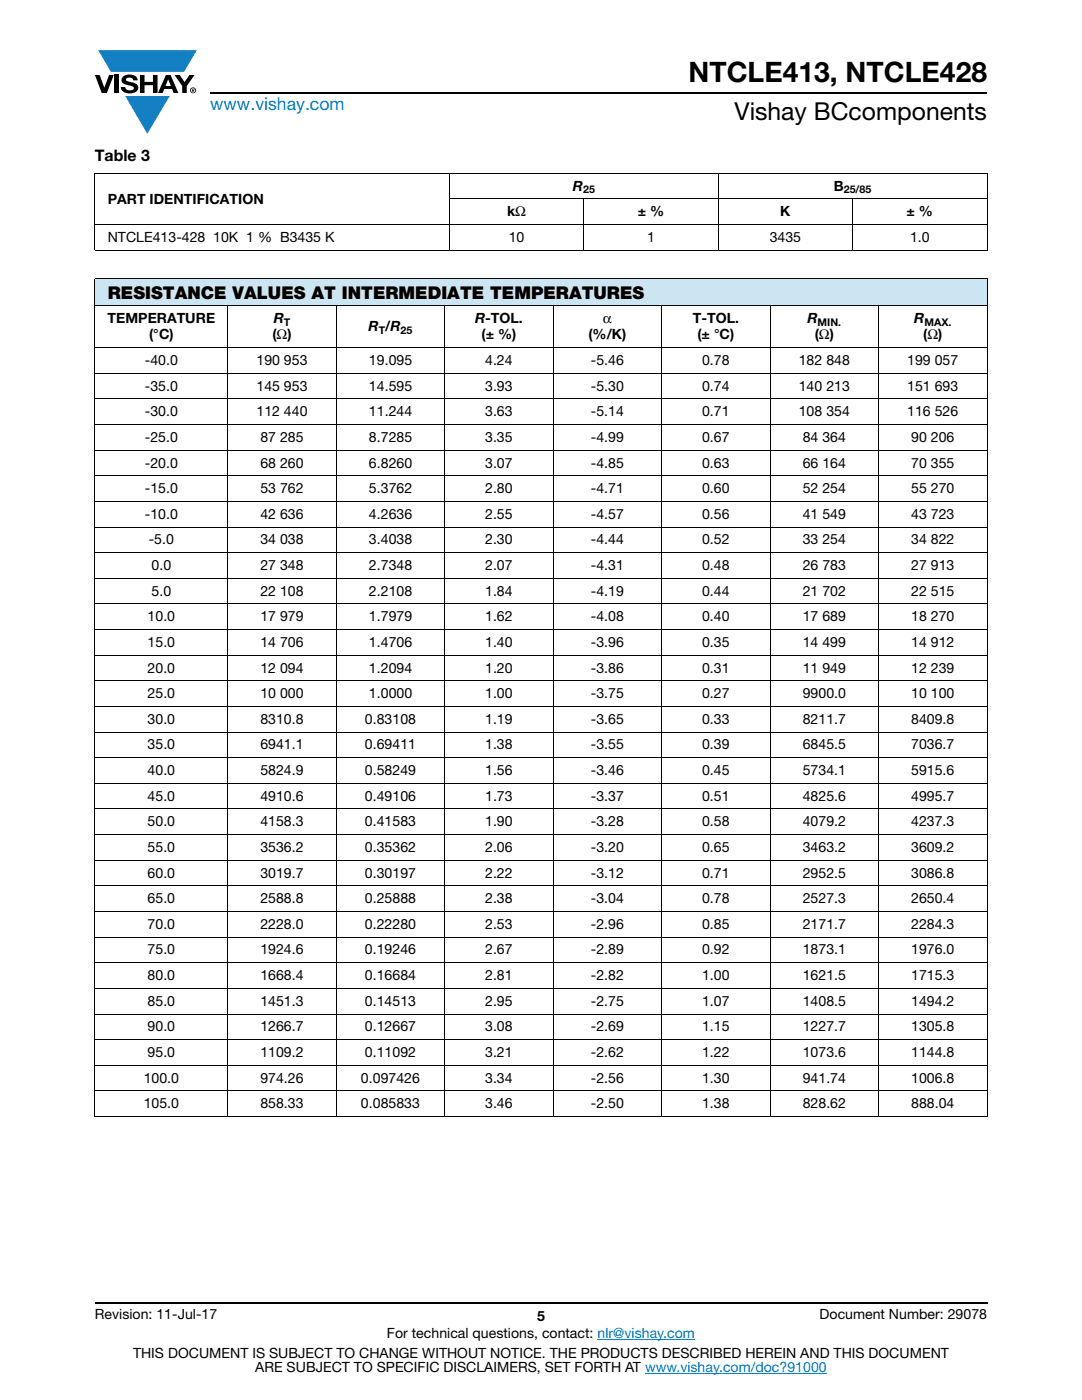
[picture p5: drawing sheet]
<svg xmlns="http://www.w3.org/2000/svg" width="216mm" height="279mm" viewBox="0 0 216 279" stroke-linecap="round" stroke-linejoin="round" font-family="sans-serif">
<g fill="#147fc3">
<path d="M19.6 10h19.7l-2.6 4.3h-1.1h-13.5z"/>
<path d="M25 19.2h8.9l-4.5 7.5z"/>
</g>
<g fill="#000">
<path d="M18.9 15h1l.9 2.5 1-2.5h.9l-1.4 3.6h-1zM22.9 15h.9v3.6h-.9zM24.6 15.3a2.1 2.1 0 0 1 2.8 .3l.1 .4h-.9a.79 .79 0 0 0-.7-.5 .79 .79 0 0 0-.8 .4l.3 .3 1 .2a1.08 1.08 0 0 1 1.2 1 1.08 1.08 0 0 1-1.1 1.2 1.73 1.73 0 0 1-2.4-1.2h.9a.96 .96 0 0 0 .8 .6 .96 .96 0 0 0 .9-.4 1.31 1.31 0 0 0-1.2-.6 1.03 1.03 0 0 1-1.1-.6 1.03 1.03 0 0 1 .2-1.1zM27.9 15h.9v1.3h1.7v-1.3h.9v3.6h-.9v-1.6h-1.7v1.6h-.9zM34.8 15h1.1l.9 1.4 1-1.4h1l-1.5 2.2v1.4h-.9v-1.4z"/>
<path d="M33.6 15.9l.5 1.3h-1.1zM33.1 15l-1.6 3.6h1l.3-.8h1.5l.3 .8h1l-1.6-3.6z"/>
<path d="M38.4 17.8h.2v.2h-.2zM38.3 17.7v.7h.1v-.3l.4 .3-.2-.3 .2-.2-.1-.2z"/>
<path d="M38.1 18a.46 .46 0 0 1 .9 0 .46 .46 0 0 1-.9 0zM37.9 18a.6 .6 0 0 0 1.2 0 .6 .6 0 0 0-1.2 0z"/>
</g>
<path d="M42 18.6h155M18.9 260h178.1" fill="none" stroke="#000" stroke-width=".36"/>
<path d="M119.2 267.3h19.5M128.7 274h36.3" fill="none" stroke="#007ec4" stroke-width=".2"/>
<path d="M18.9 55.6h178.1v5.5h-178.1z" fill="#cce5f3"/>
<g fill="#fff">
<path d="M18.9 69.4h26.6v5.1h-26.6z"/>
<path d="M45.5 69.4h21.6v5.1h-21.6z"/>
<path d="M67.1 69.4h21.7v5.1h-21.7z"/>
<path d="M88.8 69.4h21.6v5.1h-21.6z"/>
<path d="M110.4 69.4h21.6v5.1h-21.6z"/>
<path d="M132 69.4h21.7v5.1h-21.7z"/>
<path d="M153.7 69.4h21.6v5.1h-21.6z"/>
<path d="M175.3 69.4h21.7v5.1h-21.7z"/>
<path d="M18.9 74.5h26.6v5.1h-26.6z"/>
<path d="M45.5 74.5h21.6v5.1h-21.6z"/>
<path d="M67.1 74.5h21.7v5.1h-21.7z"/>
<path d="M88.8 74.5h21.6v5.1h-21.6z"/>
<path d="M110.4 74.5h21.6v5.1h-21.6z"/>
<path d="M132 74.5h21.7v5.1h-21.7z"/>
<path d="M153.7 74.5h21.6v5.1h-21.6z"/>
<path d="M175.3 74.5h21.7v5.1h-21.7z"/>
<path d="M18.9 79.6h26.6v5.1h-26.6z"/>
<path d="M45.5 79.6h21.6v5.1h-21.6z"/>
<path d="M67.1 79.6h21.7v5.1h-21.7z"/>
<path d="M88.8 79.6h21.6v5.1h-21.6z"/>
<path d="M110.4 79.6h21.6v5.1h-21.6z"/>
<path d="M132 79.6h21.7v5.1h-21.7z"/>
<path d="M153.7 79.6h21.6v5.1h-21.6z"/>
<path d="M175.3 79.6h21.7v5.1h-21.7z"/>
<path d="M18.9 84.7h26.6v5.1h-26.6z"/>
<path d="M45.5 84.7h21.6v5.1h-21.6z"/>
<path d="M67.1 84.7h21.7v5.1h-21.7z"/>
<path d="M88.8 84.7h21.6v5.1h-21.6z"/>
<path d="M110.4 84.7h21.6v5.1h-21.6z"/>
<path d="M132 84.7h21.7v5.1h-21.7z"/>
<path d="M153.7 84.7h21.6v5.1h-21.6z"/>
<path d="M175.3 84.7h21.7v5.1h-21.7z"/>
<path d="M18.9 89.8h26.6v5.1h-26.6z"/>
<path d="M45.5 89.8h21.6v5.1h-21.6z"/>
<path d="M67.1 89.8h21.7v5.1h-21.7z"/>
<path d="M88.8 89.8h21.6v5.1h-21.6z"/>
<path d="M110.4 89.8h21.6v5.1h-21.6z"/>
<path d="M132 89.8h21.7v5.1h-21.7z"/>
<path d="M153.7 89.8h21.6v5.1h-21.6z"/>
<path d="M175.3 89.8h21.7v5.1h-21.7z"/>
<path d="M18.9 94.9h26.6v5.2h-26.6z"/>
<path d="M45.5 94.9h21.6v5.2h-21.6z"/>
<path d="M67.1 94.9h21.7v5.2h-21.7z"/>
<path d="M88.8 94.9h21.6v5.2h-21.6z"/>
<path d="M110.4 94.9h21.6v5.2h-21.6z"/>
<path d="M132 94.9h21.7v5.2h-21.7z"/>
<path d="M153.7 94.9h21.6v5.2h-21.6z"/>
<path d="M175.3 94.9h21.7v5.2h-21.7z"/>
<path d="M18.9 100.1h26.6v5.1h-26.6z"/>
<path d="M45.5 100.1h21.6v5.1h-21.6z"/>
<path d="M67.1 100.1h21.7v5.1h-21.7z"/>
<path d="M88.8 100.1h21.6v5.1h-21.6z"/>
<path d="M110.4 100.1h21.6v5.1h-21.6z"/>
<path d="M132 100.1h21.7v5.1h-21.7z"/>
<path d="M153.7 100.1h21.6v5.1h-21.6z"/>
<path d="M175.3 100.1h21.7v5.1h-21.7z"/>
<path d="M18.9 105.2h26.6v5.1h-26.6z"/>
<path d="M45.5 105.2h21.6v5.1h-21.6z"/>
<path d="M67.1 105.2h21.7v5.1h-21.7z"/>
<path d="M88.8 105.2h21.6v5.1h-21.6z"/>
<path d="M110.4 105.2h21.6v5.1h-21.6z"/>
<path d="M132 105.2h21.7v5.1h-21.7z"/>
<path d="M153.7 105.2h21.6v5.1h-21.6z"/>
<path d="M175.3 105.2h21.7v5.1h-21.7z"/>
<path d="M18.9 110.3h26.6v5.1h-26.6z"/>
<path d="M45.5 110.3h21.6v5.1h-21.6z"/>
<path d="M67.1 110.3h21.7v5.1h-21.7z"/>
<path d="M88.8 110.3h21.6v5.1h-21.6z"/>
<path d="M110.4 110.3h21.6v5.1h-21.6z"/>
<path d="M132 110.3h21.7v5.1h-21.7z"/>
<path d="M153.7 110.3h21.6v5.1h-21.6z"/>
<path d="M175.3 110.3h21.7v5.1h-21.7z"/>
<path d="M18.9 115.4h26.6v5.1h-26.6z"/>
<path d="M45.5 115.4h21.6v5.1h-21.6z"/>
<path d="M67.1 115.4h21.7v5.1h-21.7z"/>
<path d="M88.8 115.4h21.6v5.1h-21.6z"/>
<path d="M110.4 115.4h21.6v5.1h-21.6z"/>
<path d="M132 115.4h21.7v5.1h-21.7z"/>
<path d="M153.7 115.4h21.6v5.1h-21.6z"/>
<path d="M175.3 115.4h21.7v5.1h-21.7z"/>
<path d="M18.9 120.5h26.6v5.1h-26.6z"/>
<path d="M45.5 120.5h21.6v5.1h-21.6z"/>
<path d="M67.1 120.5h21.7v5.1h-21.7z"/>
<path d="M88.8 120.5h21.6v5.1h-21.6z"/>
<path d="M110.4 120.5h21.6v5.1h-21.6z"/>
<path d="M132 120.5h21.7v5.1h-21.7z"/>
<path d="M153.7 120.5h21.6v5.1h-21.6z"/>
<path d="M175.3 120.5h21.7v5.1h-21.7z"/>
<path d="M18.9 125.6h26.6v5.1h-26.6z"/>
<path d="M45.5 125.6h21.6v5.1h-21.6z"/>
<path d="M67.1 125.6h21.7v5.1h-21.7z"/>
<path d="M88.8 125.6h21.6v5.1h-21.6z"/>
<path d="M110.4 125.6h21.6v5.1h-21.6z"/>
<path d="M132 125.6h21.7v5.1h-21.7z"/>
<path d="M153.7 125.6h21.6v5.1h-21.6z"/>
<path d="M175.3 125.6h21.7v5.1h-21.7z"/>
<path d="M18.9 130.7h26.6v5.2h-26.6z"/>
<path d="M45.5 130.7h21.6v5.2h-21.6z"/>
<path d="M67.1 130.7h21.7v5.2h-21.7z"/>
<path d="M88.8 130.7h21.6v5.2h-21.6z"/>
<path d="M110.4 130.7h21.6v5.2h-21.6z"/>
<path d="M132 130.7h21.7v5.2h-21.7z"/>
<path d="M153.7 130.7h21.6v5.2h-21.6z"/>
<path d="M175.3 130.7h21.7v5.2h-21.7z"/>
<path d="M18.9 135.9h26.6v5.1h-26.6z"/>
<path d="M45.5 135.9h21.6v5.1h-21.6z"/>
<path d="M67.1 135.9h21.7v5.1h-21.7z"/>
<path d="M88.8 135.9h21.6v5.1h-21.6z"/>
<path d="M110.4 135.9h21.6v5.1h-21.6z"/>
<path d="M132 135.9h21.7v5.1h-21.7z"/>
<path d="M153.7 135.9h21.6v5.1h-21.6z"/>
<path d="M175.3 135.9h21.7v5.1h-21.7z"/>
<path d="M18.9 141h26.6v5.1h-26.6z"/>
<path d="M45.5 141h21.6v5.1h-21.6z"/>
<path d="M67.1 141h21.7v5.1h-21.7z"/>
<path d="M88.8 141h21.6v5.1h-21.6z"/>
<path d="M110.4 141h21.6v5.1h-21.6z"/>
<path d="M132 141h21.7v5.1h-21.7z"/>
<path d="M153.7 141h21.6v5.1h-21.6z"/>
<path d="M175.3 141h21.7v5.1h-21.7z"/>
<path d="M18.9 146.1h26.6v5.1h-26.6z"/>
<path d="M45.5 146.1h21.6v5.1h-21.6z"/>
<path d="M67.1 146.1h21.7v5.1h-21.7z"/>
<path d="M88.8 146.1h21.6v5.1h-21.6z"/>
<path d="M110.4 146.1h21.6v5.1h-21.6z"/>
<path d="M132 146.1h21.7v5.1h-21.7z"/>
<path d="M153.7 146.1h21.6v5.1h-21.6z"/>
<path d="M175.3 146.1h21.7v5.1h-21.7z"/>
<path d="M18.9 151.2h26.6v5.1h-26.6z"/>
<path d="M45.5 151.2h21.6v5.1h-21.6z"/>
<path d="M67.1 151.2h21.7v5.1h-21.7z"/>
<path d="M88.8 151.2h21.6v5.1h-21.6z"/>
<path d="M110.4 151.2h21.6v5.1h-21.6z"/>
<path d="M132 151.2h21.7v5.1h-21.7z"/>
<path d="M153.7 151.2h21.6v5.1h-21.6z"/>
<path d="M175.3 151.2h21.7v5.1h-21.7z"/>
<path d="M18.9 156.3h26.6v5.1h-26.6z"/>
<path d="M45.5 156.3h21.6v5.1h-21.6z"/>
<path d="M67.1 156.3h21.7v5.1h-21.7z"/>
<path d="M88.8 156.3h21.6v5.1h-21.6z"/>
<path d="M110.4 156.3h21.6v5.1h-21.6z"/>
<path d="M132 156.3h21.7v5.1h-21.7z"/>
<path d="M153.7 156.3h21.6v5.1h-21.6z"/>
<path d="M175.3 156.3h21.7v5.1h-21.7z"/>
<path d="M18.9 161.4h26.6v5.2h-26.6z"/>
<path d="M45.5 161.4h21.6v5.2h-21.6z"/>
<path d="M67.1 161.4h21.7v5.2h-21.7z"/>
<path d="M88.8 161.4h21.6v5.2h-21.6z"/>
<path d="M110.4 161.4h21.6v5.2h-21.6z"/>
<path d="M132 161.4h21.7v5.2h-21.7z"/>
<path d="M153.7 161.4h21.6v5.2h-21.6z"/>
<path d="M175.3 161.4h21.7v5.2h-21.7z"/>
<path d="M18.9 166.6h26.6v5.1h-26.6z"/>
<path d="M45.5 166.6h21.6v5.1h-21.6z"/>
<path d="M67.1 166.6h21.7v5.1h-21.7z"/>
<path d="M88.8 166.6h21.6v5.1h-21.6z"/>
<path d="M110.4 166.6h21.6v5.1h-21.6z"/>
<path d="M132 166.6h21.7v5.1h-21.7z"/>
<path d="M153.7 166.6h21.6v5.1h-21.6z"/>
<path d="M175.3 166.6h21.7v5.1h-21.7z"/>
<path d="M18.9 171.7h26.6v5.1h-26.6z"/>
<path d="M45.5 171.7h21.6v5.1h-21.6z"/>
<path d="M67.1 171.7h21.7v5.1h-21.7z"/>
<path d="M88.8 171.7h21.6v5.1h-21.6z"/>
<path d="M110.4 171.7h21.6v5.1h-21.6z"/>
<path d="M132 171.7h21.7v5.1h-21.7z"/>
<path d="M153.7 171.7h21.6v5.1h-21.6z"/>
<path d="M175.3 171.7h21.7v5.1h-21.7z"/>
<path d="M18.9 176.8h26.6v5.1h-26.6z"/>
<path d="M45.5 176.8h21.6v5.1h-21.6z"/>
<path d="M67.1 176.8h21.7v5.1h-21.7z"/>
<path d="M88.8 176.8h21.6v5.1h-21.6z"/>
<path d="M110.4 176.8h21.6v5.1h-21.6z"/>
<path d="M132 176.8h21.7v5.1h-21.7z"/>
<path d="M153.7 176.8h21.6v5.1h-21.6z"/>
<path d="M175.3 176.8h21.7v5.1h-21.7z"/>
<path d="M18.9 181.9h26.6v5.1h-26.6z"/>
<path d="M45.5 181.9h21.6v5.1h-21.6z"/>
<path d="M67.1 181.9h21.7v5.1h-21.7z"/>
<path d="M88.8 181.9h21.6v5.1h-21.6z"/>
<path d="M110.4 181.9h21.6v5.1h-21.6z"/>
<path d="M132 181.9h21.7v5.1h-21.7z"/>
<path d="M153.7 181.9h21.6v5.1h-21.6z"/>
<path d="M175.3 181.9h21.7v5.1h-21.7z"/>
<path d="M18.9 187h26.6v5.1h-26.6z"/>
<path d="M45.5 187h21.6v5.1h-21.6z"/>
<path d="M67.1 187h21.7v5.1h-21.7z"/>
<path d="M88.8 187h21.6v5.1h-21.6z"/>
<path d="M110.4 187h21.6v5.1h-21.6z"/>
<path d="M132 187h21.7v5.1h-21.7z"/>
<path d="M153.7 187h21.6v5.1h-21.6z"/>
<path d="M175.3 187h21.7v5.1h-21.7z"/>
<path d="M18.9 192.1h26.6v5.2h-26.6z"/>
<path d="M45.5 192.1h21.6v5.2h-21.6z"/>
<path d="M67.1 192.1h21.7v5.2h-21.7z"/>
<path d="M88.8 192.1h21.6v5.2h-21.6z"/>
<path d="M110.4 192.1h21.6v5.2h-21.6z"/>
<path d="M132 192.1h21.7v5.2h-21.7z"/>
<path d="M153.7 192.1h21.6v5.2h-21.6z"/>
<path d="M175.3 192.1h21.7v5.2h-21.7z"/>
<path d="M18.9 197.3h26.6v5.1h-26.6z"/>
<path d="M45.5 197.3h21.6v5.1h-21.6z"/>
<path d="M67.1 197.3h21.7v5.1h-21.7z"/>
<path d="M88.8 197.3h21.6v5.1h-21.6z"/>
<path d="M110.4 197.3h21.6v5.1h-21.6z"/>
<path d="M132 197.3h21.7v5.1h-21.7z"/>
<path d="M153.7 197.3h21.6v5.1h-21.6z"/>
<path d="M175.3 197.3h21.7v5.1h-21.7z"/>
<path d="M18.9 202.4h26.6v5.1h-26.6z"/>
<path d="M45.5 202.4h21.6v5.1h-21.6z"/>
<path d="M67.1 202.4h21.7v5.1h-21.7z"/>
<path d="M88.8 202.4h21.6v5.1h-21.6z"/>
<path d="M110.4 202.4h21.6v5.1h-21.6z"/>
<path d="M132 202.4h21.7v5.1h-21.7z"/>
<path d="M153.7 202.4h21.6v5.1h-21.6z"/>
<path d="M175.3 202.4h21.7v5.1h-21.7z"/>
<path d="M18.9 207.5h26.6v5.1h-26.6z"/>
<path d="M45.5 207.5h21.6v5.1h-21.6z"/>
<path d="M67.1 207.5h21.7v5.1h-21.7z"/>
<path d="M88.8 207.5h21.6v5.1h-21.6z"/>
<path d="M110.4 207.5h21.6v5.1h-21.6z"/>
<path d="M132 207.5h21.7v5.1h-21.7z"/>
<path d="M153.7 207.5h21.6v5.1h-21.6z"/>
<path d="M175.3 207.5h21.7v5.1h-21.7z"/>
<path d="M18.9 212.6h26.6v5.1h-26.6z"/>
<path d="M45.5 212.6h21.6v5.1h-21.6z"/>
<path d="M67.1 212.6h21.7v5.1h-21.7z"/>
<path d="M88.8 212.6h21.6v5.1h-21.6z"/>
<path d="M110.4 212.6h21.6v5.1h-21.6z"/>
<path d="M132 212.6h21.7v5.1h-21.7z"/>
<path d="M153.7 212.6h21.6v5.1h-21.6z"/>
<path d="M175.3 212.6h21.7v5.1h-21.7z"/>
<path d="M18.9 217.7h26.6v5.1h-26.6z"/>
<path d="M45.5 217.7h21.6v5.1h-21.6z"/>
<path d="M67.1 217.7h21.7v5.1h-21.7z"/>
<path d="M88.8 217.7h21.6v5.1h-21.6z"/>
<path d="M110.4 217.7h21.6v5.1h-21.6z"/>
<path d="M132 217.7h21.7v5.1h-21.7z"/>
<path d="M153.7 217.7h21.6v5.1h-21.6z"/>
<path d="M175.3 217.7h21.7v5.1h-21.7z"/>
</g>
<g fill="none" stroke="#000" stroke-width=".2">
<path d="M18.9 34.6h178.1M18.9 34.7v15.1M89.6 39.7h107.4M89.7 34.5v15.5M116.5 39.6v10.4M143.3 34.5v15.5M170.1 39.6v10.4M197 34.7v15.1M18.9 44.8h178.1M18.9 49.9h178.1M18.9 55.6h178.1M18.9 55.7v167"/>
<path d="M197 55.7v167M18.9 61.1h178.1M18.9 69.4h178.1M18.9 74.5h178.1M18.9 79.6h178.1M45.5 61v161.9M67.1 61v161.9M88.8 61v161.9M110.4 61v161.9M132 61v161.9M153.7 61v161.9M175.3 61v161.9"/>
<path d="M18.9 84.7h178.1M18.9 89.8h178.1M18.9 94.9h178.1M18.9 100.1h178.1M18.9 105.2h178.1M18.9 110.3h178.1M18.9 115.4h178.1M18.9 120.5h178.1M18.9 125.6h178.1M18.9 130.7h178.1M18.9 135.9h178.1M18.9 141h178.1"/>
<path d="M18.9 146.1h178.1M18.9 151.2h178.1M18.9 156.3h178.1M18.9 161.4h178.1M18.9 166.6h178.1M18.9 171.7h178.1M18.9 176.8h178.1M18.9 181.9h178.1M18.9 187h178.1M18.9 192.1h178.1M18.9 197.3h178.1M18.9 202.4h178.1"/>
<path d="M18.9 207.5h178.1M18.9 212.6h178.1M18.9 217.7h178.1M18.9 222.8h178.1"/>
</g>
<text font-size="5.6" x="137.4" y="16.4">NTCLE413, NTCLE428</text>
<text font-size="4.9" x="146.6" y="24">Vishay BCcomponents</text>
<text font-size="3.5" fill="#007ec4" x="42" y="21.9">www.vishay.com</text>
<text font-size="3.5" x="21.5" y="59.7">RESISTANCE VALUES AT INTERMEDIATE TEMPERATURES</text>
<text font-size="3.2" x="18.9" y="32.1">Table 3</text>
<g font-size="2.8">
<text x="21.5" y="40.6">PART IDENTIFICATION</text>
<text x="114.3" y="38.1">R</text>
<text x="166.4" y="38.1">B</text>
<text x="101.2" y="43.2">kΩ</text>
<text x="127.3" y="43.2">± %</text>
<text x="155.7" y="43.2">K</text>
<text x="180.9" y="43.2">± %</text>
<text x="21.5" y="48.3">NTCLE413-428 10K 1 % B3435 K</text>
<text x="101.5" y="48.3">10</text>
<text x="129.1" y="48.3">1</text>
<text x="153.6" y="48.3">3435</text>
<text x="181.6" y="48.3">1.0</text>
<text x="21.5" y="64.5">TEMPERATURE</text>
<text x="54.6" y="64.5">R</text>
<text x="94.8" y="64.5">R-TOL.</text>
<text x="120.3" y="64.5">α</text>
<text x="138.2" y="64.5">T-TOL.</text>
<text x="161.1" y="64.5">R</text>
<text x="182.4" y="64.5">R</text>
<text x="29.8" y="67.7">(°C)</text>
<text x="54.4" y="67.7">(Ω)</text>
<text x="73.5" y="66.1">R /R</text>
<text x="96.1" y="67.7">(± %)</text>
<text x="117.4" y="67.7">(%/K)</text>
<text x="139.2" y="67.7">(± °C)</text>
<text x="162.6" y="67.7">(Ω)</text>
<text x="184.2" y="67.7">(Ω)</text>
<text x="28.9" y="72.8">-40.0</text>
<text x="28.9" y="78">-35.0</text>
<text x="51.2" y="72.8">190 953</text>
<text x="51.2" y="78">145 953</text>
<text x="73.6" y="72.8">19.095</text>
<text x="73.6" y="78">14.595</text>
<text x="96.8" y="72.8">4.24</text>
<text x="96.8" y="78">3.93</text>
<text x="117.9" y="72.8">-5.46</text>
<text x="117.9" y="78">-5.30</text>
<text x="140.1" y="72.8">0.78</text>
<text x="140.1" y="78">0.74</text>
<text x="159.4" y="72.8">182 848</text>
<text x="159.4" y="78">140 213</text>
<text x="181" y="72.8">199 057</text>
<text x="181" y="78">151 693</text>
<text x="28.9" y="83.1">-30.0</text>
<text x="51.2" y="83.1">112 440</text>
<text x="73.6" y="83.1">11.244</text>
<text x="96.8" y="83.1">3.63</text>
<text x="117.9" y="83.1">-5.14</text>
<text x="140.1" y="83.1">0.71</text>
<text x="159.4" y="83.1">108 354</text>
<text x="181" y="83.1">116 526</text>
<text x="28.9" y="88.2">-25.0</text>
<text x="52" y="88.2">87 285</text>
<text x="73.6" y="88.2">8.7285</text>
<text x="96.8" y="88.2">3.35</text>
<text x="117.9" y="88.2">-4.99</text>
<text x="140.1" y="88.2">0.67</text>
<text x="160.2" y="88.2">84 364</text>
<text x="181.8" y="88.2">90 206</text>
<text x="28.9" y="93.3">-20.0</text>
<text x="52" y="93.3">68 260</text>
<text x="73.6" y="93.3">6.8260</text>
<text x="96.8" y="93.3">3.07</text>
<text x="117.9" y="93.3">-4.85</text>
<text x="140.1" y="93.3">0.63</text>
<text x="160.2" y="93.3">66 164</text>
<text x="181.8" y="93.3">70 355</text>
<text x="28.9" y="98.4">-15.0</text>
<text x="52" y="98.4">53 762</text>
<text x="73.6" y="98.4">5.3762</text>
<text x="96.8" y="98.4">2.80</text>
<text x="117.9" y="98.4">-4.71</text>
<text x="140.1" y="98.4">0.60</text>
<text x="160.2" y="98.4">52 254</text>
<text x="181.8" y="98.4">55 270</text>
<text x="28.9" y="103.5">-10.0</text>
<text x="52" y="103.5">42 636</text>
<text x="73.6" y="103.5">4.2636</text>
<text x="96.8" y="103.5">2.55</text>
<text x="117.9" y="103.5">-4.57</text>
<text x="140.1" y="103.5">0.56</text>
<text x="160.2" y="103.5">41 549</text>
<text x="181.8" y="103.5">43 723</text>
<text x="29.7" y="108.6">-5.0</text>
<text x="30.2" y="113.7">0.0</text>
<text x="52" y="108.6">34 038</text>
<text x="52" y="113.7">27 348</text>
<text x="73.6" y="108.6">3.4038</text>
<text x="73.6" y="113.7">2.7348</text>
<text x="96.8" y="108.6">2.30</text>
<text x="96.8" y="113.7">2.07</text>
<text x="117.9" y="108.6">-4.44</text>
<text x="117.9" y="113.7">-4.31</text>
<text x="140.1" y="108.6">0.52</text>
<text x="140.1" y="113.7">0.48</text>
<text x="160.2" y="108.6">33 254</text>
<text x="160.2" y="113.7">26 783</text>
<text x="181.8" y="108.6">34 822</text>
<text x="181.8" y="113.7">27 913</text>
<text x="30.2" y="118.9">5.0</text>
<text x="52" y="118.9">22 108</text>
<text x="73.6" y="118.9">2.2108</text>
<text x="96.8" y="118.9">1.84</text>
<text x="117.9" y="118.9">-4.19</text>
<text x="140.1" y="118.9">0.44</text>
<text x="160.2" y="118.9">21 702</text>
<text x="181.8" y="118.9">22 515</text>
<text x="29.5" y="124">10.0</text>
<text x="52" y="124">17 979</text>
<text x="73.6" y="124">1.7979</text>
<text x="96.8" y="124">1.62</text>
<text x="117.9" y="124">-4.08</text>
<text x="140.1" y="124">0.40</text>
<text x="160.2" y="124">17 689</text>
<text x="181.8" y="124">18 270</text>
<text x="29.5" y="129.1">15.0</text>
<text x="52" y="129.1">14 706</text>
<text x="73.6" y="129.1">1.4706</text>
<text x="96.8" y="129.1">1.40</text>
<text x="117.9" y="129.1">-3.96</text>
<text x="140.1" y="129.1">0.35</text>
<text x="160.2" y="129.1">14 499</text>
<text x="181.8" y="129.1">14 912</text>
<text x="29.5" y="134.2">20.0</text>
<text x="52" y="134.2">12 094</text>
<text x="73.6" y="134.2">1.2094</text>
<text x="96.8" y="134.2">1.20</text>
<text x="117.9" y="134.2">-3.86</text>
<text x="140.1" y="134.2">0.31</text>
<text x="160.2" y="134.2">11 949</text>
<text x="181.8" y="134.2">12 239</text>
<text x="29.5" y="139.3">25.0</text>
<text x="52" y="139.3">10 000</text>
<text x="73.6" y="139.3">1.0000</text>
<text x="96.8" y="139.3">1.00</text>
<text x="117.9" y="139.3">-3.75</text>
<text x="140.1" y="139.3">0.27</text>
<text x="160.2" y="139.3">9900.0</text>
<text x="181.8" y="139.3">10 100</text>
<text x="29.5" y="144.4">30.0</text>
<text x="29.5" y="149.6">35.0</text>
<text x="52" y="144.4">8310.8</text>
<text x="52" y="149.6">6941.1</text>
<text x="72.8" y="144.4">0.83108</text>
<text x="72.8" y="149.6">0.69411</text>
<text x="96.8" y="144.4">1.19</text>
<text x="96.8" y="149.6">1.38</text>
<text x="117.9" y="144.4">-3.65</text>
<text x="117.9" y="149.6">-3.55</text>
<text x="140.1" y="144.4">0.33</text>
<text x="140.1" y="149.6">0.39</text>
<text x="160.2" y="144.4">8211.7</text>
<text x="160.2" y="149.6">6845.5</text>
<text x="181.8" y="144.4">8409.8</text>
<text x="181.8" y="149.6">7036.7</text>
<text x="29.5" y="154.7">40.0</text>
<text x="52" y="154.7">5824.9</text>
<text x="72.8" y="154.7">0.58249</text>
<text x="96.8" y="154.7">1.56</text>
<text x="117.9" y="154.7">-3.46</text>
<text x="140.1" y="154.7">0.45</text>
<text x="160.2" y="154.7">5734.1</text>
<text x="181.8" y="154.7">5915.6</text>
<text x="29.5" y="159.8">45.0</text>
<text x="52" y="159.8">4910.6</text>
<text x="72.8" y="159.8">0.49106</text>
<text x="96.8" y="159.8">1.73</text>
<text x="117.9" y="159.8">-3.37</text>
<text x="140.1" y="159.8">0.51</text>
<text x="160.2" y="159.8">4825.6</text>
<text x="181.8" y="159.8">4995.7</text>
<text x="29.5" y="164.9">50.0</text>
<text x="52" y="164.9">4158.3</text>
<text x="72.8" y="164.9">0.41583</text>
<text x="96.8" y="164.9">1.90</text>
<text x="117.9" y="164.9">-3.28</text>
<text x="140.1" y="164.9">0.58</text>
<text x="160.2" y="164.9">4079.2</text>
<text x="181.8" y="164.9">4237.3</text>
<text x="29.5" y="170">55.0</text>
<text x="52" y="170">3536.2</text>
<text x="72.8" y="170">0.35362</text>
<text x="96.8" y="170">2.06</text>
<text x="117.9" y="170">-3.20</text>
<text x="140.1" y="170">0.65</text>
<text x="160.2" y="170">3463.2</text>
<text x="181.8" y="170">3609.2</text>
<text x="29.5" y="175.1">60.0</text>
<text x="52" y="175.1">3019.7</text>
<text x="72.8" y="175.1">0.30197</text>
<text x="96.8" y="175.1">2.22</text>
<text x="117.9" y="175.1">-3.12</text>
<text x="140.1" y="175.1">0.71</text>
<text x="160.2" y="175.1">2952.5</text>
<text x="181.8" y="175.1">3086.8</text>
<text x="29.5" y="180.3">65.0</text>
<text x="29.5" y="185.4">70.0</text>
<text x="52" y="180.3">2588.8</text>
<text x="52" y="185.4">2228.0</text>
<text x="72.8" y="180.3">0.25888</text>
<text x="72.8" y="185.4">0.22280</text>
<text x="96.8" y="180.3">2.38</text>
<text x="96.8" y="185.4">2.53</text>
<text x="117.9" y="180.3">-3.04</text>
<text x="117.9" y="185.4">-2.96</text>
<text x="140.1" y="180.3">0.78</text>
<text x="140.1" y="185.4">0.85</text>
<text x="160.2" y="180.3">2527.3</text>
<text x="160.2" y="185.4">2171.7</text>
<text x="181.8" y="180.3">2650.4</text>
<text x="181.8" y="185.4">2284.3</text>
<text x="29.5" y="190.5">75.0</text>
<text x="52" y="190.5">1924.6</text>
<text x="72.8" y="190.5">0.19246</text>
<text x="96.8" y="190.5">2.67</text>
<text x="117.9" y="190.5">-2.89</text>
<text x="140.1" y="190.5">0.92</text>
<text x="160.2" y="190.5">1873.1</text>
<text x="181.8" y="190.5">1976.0</text>
<text x="29.5" y="195.6">80.0</text>
<text x="52" y="195.6">1668.4</text>
<text x="72.8" y="195.6">0.16684</text>
<text x="96.8" y="195.6">2.81</text>
<text x="117.9" y="195.6">-2.82</text>
<text x="140.1" y="195.6">1.00</text>
<text x="160.2" y="195.6">1621.5</text>
<text x="181.8" y="195.6">1715.3</text>
<text x="29.5" y="200.7">85.0</text>
<text x="52" y="200.7">1451.3</text>
<text x="72.8" y="200.7">0.14513</text>
<text x="96.8" y="200.7">2.95</text>
<text x="117.9" y="200.7">-2.75</text>
<text x="140.1" y="200.7">1.07</text>
<text x="160.2" y="200.7">1408.5</text>
<text x="181.8" y="200.7">1494.2</text>
<text x="29.5" y="205.8">90.0</text>
<text x="52" y="205.8">1266.7</text>
<text x="72.8" y="205.8">0.12667</text>
<text x="96.8" y="205.8">3.08</text>
<text x="117.9" y="205.8">-2.69</text>
<text x="140.1" y="205.8">1.15</text>
<text x="160.2" y="205.8">1227.7</text>
<text x="181.8" y="205.8">1305.8</text>
<text x="29.5" y="210.9">95.0</text>
<text x="52" y="210.9">1109.2</text>
<text x="72.8" y="210.9">0.11092</text>
<text x="96.8" y="210.9">3.21</text>
<text x="117.9" y="210.9">-2.62</text>
<text x="140.1" y="210.9">1.22</text>
<text x="160.2" y="210.9">1073.6</text>
<text x="181.8" y="210.9">1144.8</text>
<text x="28.7" y="216.1">100.0</text>
<text x="28.7" y="221.2">105.0</text>
<text x="52" y="216.1">974.26</text>
<text x="52" y="221.2">858.33</text>
<text x="72" y="216.1">0.097426</text>
<text x="72" y="221.2">0.085833</text>
<text x="96.8" y="216.1">3.34</text>
<text x="96.8" y="221.2">3.46</text>
<text x="117.9" y="216.1">-2.56</text>
<text x="117.9" y="221.2">-2.50</text>
<text x="140.1" y="216.1">1.30</text>
<text x="140.1" y="221.2">1.38</text>
<text x="160.2" y="216.1">941.74</text>
<text x="160.2" y="221.2">828.62</text>
<text x="181.8" y="216.1">1006.8</text>
<text x="181.8" y="221.2">888.04</text>
<text x="18.9" y="263.3">Revision: 11-Jul-17</text>
<text x="107.2" y="263.6">5</text>
<text x="163.6" y="263.3">Document Number: 29078</text>
<text x="77.2" y="267.1">For technical questions, contact: nlr@vishay.com</text>
<text x="26.5" y="271">THIS DOCUMENT IS SUBJECT TO CHANGE WITHOUT NOTICE. THE PRODUCTS DESCRIBED HEREIN AND THIS DOCUMENT</text>
<text x="50.9" y="273.8">ARE SUBJECT TO SPECIFIC DISCLAIMERS, SET FORTH AT www.vishay.com/doc?91000</text>
</g>
<g font-size="2.1">
<text x="116.4" y="38.6">25</text>
<text x="168.4" y="38.6">25/85</text>
<text x="56.6" y="65">T</text>
<text x="163.2" y="65">MIN.</text>
<text x="184.5" y="65">MAX.</text>
<text x="75.6" y="66.6">T</text>
<text x="79.9" y="66.6">25</text>
</g>
</svg>
